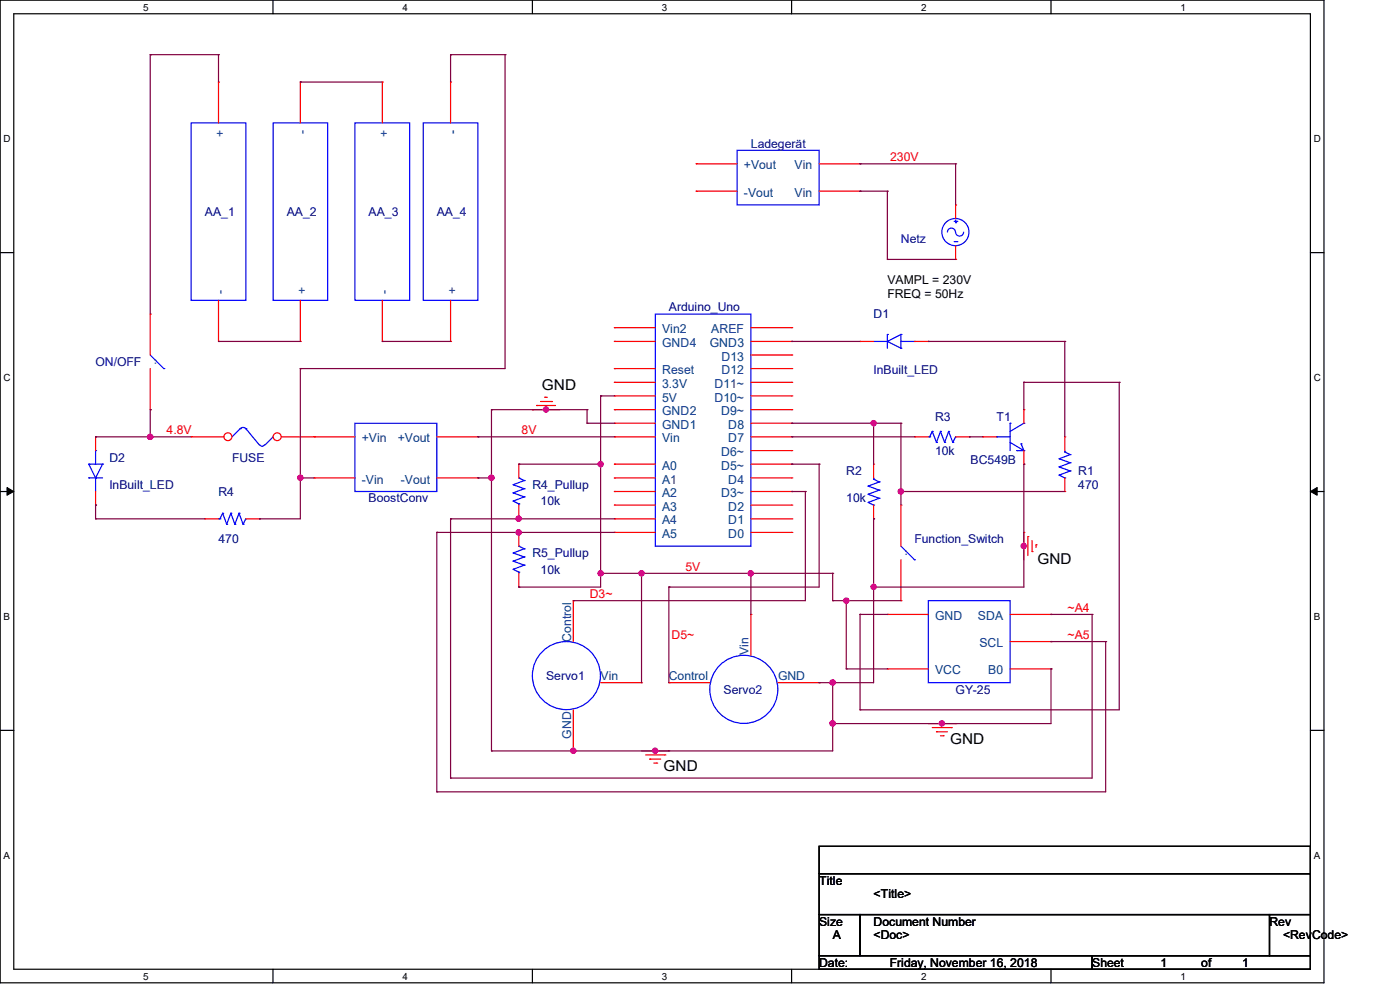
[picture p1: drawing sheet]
<svg xmlns="http://www.w3.org/2000/svg" width="297mm" height="210mm" viewBox="0 0 297 210" stroke-linecap="round" stroke-linejoin="round" font-family="sans-serif">
<path d="M0 0h280.9v208.5h-280.9zM2.9 2.9h275.1v202.7h-275.1z" fill="none" stroke="#000" stroke-width=".25"/>
<g fill="#fff">
<path d="M30.4 .3h1.1v2.4h-1.1z"/>
<path d="M30.4 205.9h1.1v2.3h-1.1z"/>
</g>
<path d="M57.9 0v2.9M57.9 205.6v2.9" fill="none" stroke="#000" stroke-width=".25"/>
<g fill="#fff">
<path d="M85.4 .3h1.1v2.4h-1.1z"/>
<path d="M85.4 205.9h1.1v2.3h-1.1z"/>
</g>
<path d="M112.9 0v2.9M112.9 205.6v2.9" fill="none" stroke="#000" stroke-width=".25"/>
<g fill="#fff">
<path d="M140.4 .3h1.2v2.4h-1.2z"/>
<path d="M140.4 205.9h1.2v2.3h-1.2z"/>
</g>
<path d="M167.9 0v2.9M167.9 205.6v2.9" fill="none" stroke="#000" stroke-width=".25"/>
<g fill="#fff">
<path d="M195.4 .3h1.2v2.4h-1.2z"/>
<path d="M195.4 205.9h1.2v2.3h-1.2z"/>
</g>
<path d="M223 0v2.9M223 205.6v2.9" fill="none" stroke="#000" stroke-width=".25"/>
<g fill="#fff">
<path d="M250.4 .3h1.2v2.4h-1.2z"/>
<path d="M250.4 205.9h1.2v2.3h-1.2z"/>
<path d="M.8 28.2h1.4v2.4h-1.4z"/>
<path d="M278.7 28.2h1.5v2.4h-1.5z"/>
<path d="M.8 78.9h1.4v2.3h-1.4z"/>
<path d="M278.7 78.9h1.5v2.3h-1.5z"/>
</g>
<path d="M0 53.6h2.9M278 53.6h2.9" fill="none" stroke="#000" stroke-width=".25"/>
<g fill="#fff">
<path d="M.8 129.6h1.3v2.3h-1.3z"/>
<path d="M278.7 129.6h1.4v2.3h-1.4z"/>
</g>
<path d="M0 104.3h2.9M278 104.3h2.9" fill="none" stroke="#000" stroke-width=".25"/>
<path d="M1.5 103.4l1.4 .9-1.4 .8zM278 104.3l1.4-.9v1.7z" fill="#000" stroke="#000" stroke-width=".21"/>
<g fill="#fff">
<path d="M.8 180.3h1.3v2.3h-1.3z"/>
<path d="M278.7 180.3h1.4v2.3h-1.4z"/>
</g>
<path d="M0 154.9h2.9M278 154.9h2.9M173.8 179.5h104.2v5.8h-104.2zM173.8 185.3h104.2v8.7h-104.2zM173.8 194h8.7v8.7h-8.7zM182.5 194h86.8v8.7h-86.8zM269.3 194h8.7v8.7h-8.7zM173.8 202.7h57.9v2.9h-57.9zM231.7 202.7h46.3v2.9h-46.3z" fill="none" stroke="#000" stroke-width=".25"/>
<g fill="none" stroke="#f00" stroke-width=".25">
<path d="M147.7 34.8h.1M147.7 34.8h8.7M173.8 34.8h8.7M182.5 34.8h.1M147.7 40.6h.1M147.7 40.6h8.7M173.8 40.6h8.7M182.5 40.6h.1M182.5 72.4h.1M182.5 72.4h2.8M194 72.4h2.9M196.9 72.4h.1"/>
<path d="M110.1 98.5h.1M110.1 98.5v2.9M112.9 86.9h.1M112.9 86.9h5.8M113.8 86h.1M113.8 86h4.1M114.7 85.2h2.3M115.6 84.3h.1M115.6 84.3h.5M117 85.2h.1M185.3 98.5h.1M185.3 98.5v2.9"/>
<path d="M208.5 92.7h.1M208.5 92.7h2.9M217.2 98.5h.1M217.2 86.9h.1M217.2 86.9v2.9M217.2 95.6v2.9M43.5 110.1h.1M43.5 110.1h2.9M52.2 110.1h2.8M55 110.1h.1M110.1 110.1h.1M110.1 107.1v3"/>
<path d="M185.3 110.1h.1M185.3 107.1v3M217.2 112.9h.1M217.2 112.9v5.8M218.1 113.8h.1M218.1 113.8v4.1M218.9 117h.1M218.9 114.7v2.3M219.8 115.6h.1M219.8 115.6v.5M159.3 130.3h.1M159.3 130.3v8.7"/>
<path d="M136.1 159.3h5.8M141.9 159.3h.1M141.9 144.8h.1M141.9 144.8h8.7M165.1 144.8h8.7M173.8 144.8h.1M196.9 153.5h5.8M197.8 154.3h4M198.7 155.2h.1M198.7 155.2h2.3M199.5 156.1h.6M200.1 156.1h.1"/>
<path d="M201.8 154.3h.1M202.7 153.5h.1M137 160.1h4.1M137.8 161h.1M137.8 161h2.4M138.7 161.9h.6M139.3 161.9h.1M141.1 160.1h.1"/>
</g>
<g fill="none" stroke="#00f" stroke-width=".25">
<path d="M156.4 31.9h17.4v11.6h-17.4zM185.3 72.4h3M188.3 72.4h.1M188.3 71h.1M188.3 71v2.9M188.3 72.4l2.8 1.5M191.1 73.9h.1M191.1 71h.1M191.1 72.4h2.9M191.1 71l-2.8 1.4M191.1 71v2.9M194 72.4h.1"/>
<path d="M51 90.9l.6-.2 .6 .2M51 90.9h.1M51 90.9l-1.8 1.8M52.2 90.9h.1M52.2 90.9l2.8 3.5M56.1 94.4a.58 .58 0 0 1-1 0M58 92.7h.1M58 92.7l-1.8 1.7M211.4 92.7h.1M211.4 92.7h2.9M214.3 89.8h.1M214.3 89.8v5.8"/>
<path d="M214.3 93.9l2.9 1.7M215.7 95.6h.1M215.7 95.6h1.5M216.6 94.1h.1M216.6 94.1l.6 1.5M217.2 95.6h.1M217.2 89.8h.1M217.2 89.8l-2.9 1.7M46.4 110.1h.3M46.7 110.1h.1M47.2 108.9h.1M47.2 108.9l-.5 1.2"/>
<path d="M47.2 108.9l.9 2.3M48.1 111.2h.1M49 108.9h.1M49 108.9l-.9 2.3M49 108.9l.8 2.3M49.8 111.2h.1M50.7 108.9h.1M50.7 108.9l-.9 2.3M50.7 108.9l.9 2.3M51.6 111.2h.1M52.2 110.1h.1M52.2 110.1l-.6 1.1"/>
<path d="M108.9 106.3h.1M108.9 104.6h.1M108.9 102.8h.1M108.9 106.3l1.2 .6M108.9 104.6l2.3 .8M108.9 102.8l2.3 .9M110.1 101.4h.1M110.1 106.9h.1M110.1 101.4l1.1 .5M110.1 106.9v.2M111.2 105.4h.1M111.2 103.7h.1"/>
<path d="M111.2 101.9h.1M111.2 105.4l-2.3 .9M111.2 103.7l-2.3 .9M111.2 101.9l-2.3 .9M184.2 103.1h.1M184.2 104.9h.1M184.2 106.6h.1M184.2 103.1l2.3 .9M184.2 104.9l2.3 .8M184.2 106.6l1.1 .5M185.3 107.1h.1M185.3 101.6h.1"/>
<path d="M185.3 101.6l1.2 .6M185.3 101.4v.2M186.5 102.2h.1M186.5 104h.1M186.5 105.7h.1M186.5 102.2l-2.3 .9M186.5 104l-2.3 .9M186.5 105.7l-2.3 .9"/>
<circle cx="157.8" cy="146.2" r="7.2"/>
</g>
<circle cx="48.4" cy="92.7" r=".84" fill="#fff" stroke="#f00" stroke-width=".25"/>
<path d="M40.6 92.7h.1M40.6 92.7h6.9" fill="none" stroke="#f00" stroke-width=".25"/>
<circle cx="58.8" cy="92.7" r=".84" fill="#fff" stroke="#f00" stroke-width=".25"/>
<g fill="none" stroke="#f00" stroke-width=".25">
<path d="M46.4 17.4h.1M46.4 17.4v8.7M63.7 17.4h.1M63.7 17.4v8.7M81.1 17.4h.1M81.1 17.4v8.7M95.6 17.4h.1M95.6 17.4v8.7M202.7 43.5h.1M202.7 55h.1M202.7 43.5v2.9M202.7 52.2v2.8"/>
<path d="M31.9 66.6h.1M31.9 66.6v8.7M31.9 78.2v8.7M46.4 72.4h.1M46.4 63.7v8.7M63.7 72.4h.1M63.7 63.7v8.7M81.1 72.4h.1M81.1 63.7v8.7M95.6 72.4h.1M95.6 63.7v8.7M130.3 78.2h.1"/>
<path d="M130.3 69.5h.1M130.3 72.4h.1M130.3 78.2h8.7M130.3 72.4h8.7M130.3 69.5h8.7M159.3 78.2h8.7M159.3 75.3h8.7M159.3 72.4h8.7M159.3 69.5h8.7M168 78.2h.1M168 75.3h.1M168 72.4h.1"/>
<path d="M168 69.5h.1M20.3 92.7h.1M20.3 92.7v2.9M31.9 86.9h.1M59.7 92.7h15.6M66.6 92.7h.1M92.7 92.7h8.7M101.4 92.7h.1M130.3 92.7h.1M130.3 89.8h.1M130.3 84h.1M130.3 81.1h.1"/>
<path d="M130.3 86.9h.1M130.3 98.5h.1M130.3 92.7h8.7M130.3 89.8h8.7M130.3 84h8.7M130.3 81.1h8.7M130.3 86.9h8.7M130.3 98.5h8.7M159.3 92.7h8.7M159.3 89.8h8.7M159.3 84h8.7M159.3 81.1h8.7"/>
<path d="M159.3 86.9h8.7M159.3 98.5h8.7M159.3 95.6h8.7M168 98.5h.1M168 95.6h.1M168 92.7h.1M168 89.8h.1M168 86.9h.1M168 84h.1M168 81.1h.1M194 92.7h.1M194 92.7h2.9"/>
<path d="M202.7 92.7h2.9M205.6 92.7h.1M225.9 92.7h.1M225.9 92.7v2.9M20.3 107.1h.1M20.3 104.3v2.8M66.6 101.4h.1M66.6 101.4h8.7M92.7 101.4h8.7M101.4 101.4h.1M110.1 112.9h.1M110.1 112.9v3"/>
<path d="M130.3 101.4h.1M130.3 104.3h.1M130.3 107.1h.1M130.3 110.1h.1M130.3 112.9h.1M130.3 112.9h8.7M130.3 110.1h8.7M130.3 107.1h8.7M130.3 104.3h8.7M130.3 101.4h8.7M159.3 112.9h8.7M159.3 110.1h8.7"/>
<path d="M159.3 107.1h8.7M159.3 104.3h8.7M159.3 101.4h8.7M168 112.9h.1M168 110.1h.1M168 107.1h.1M168 104.3h.1M168 101.4h.1M191.1 107.1h.1M191.1 107.1v8.8M191.1 118.7v8.7M225.9 104.3h.1"/>
<path d="M225.9 101.4v2.9M110.1 124.5h.1M110.1 121.6v2.9M121.6 127.4h.1M121.6 127.4v8.7M188.3 130.3h.1M188.3 130.3h8.6M191.1 127.4h.1M214.3 130.3h8.7M214.3 136.1h8.7M223 136.1h.1M223 130.3h.1"/>
<path d="M121.6 159.3h.1M121.6 150.6v8.7M127.4 144.8h8.7M136.1 144.8h.1M188.3 141.9h.1M188.3 141.9h8.6M214.3 141.9h8.7M223 141.9h.1"/>
</g>
<g fill="none" stroke="#00f" stroke-width=".25">
<path d="M40.6 26.1h11.6v37.6h-11.6zM58 26.1h11.5v37.6h-11.5zM75.3 26.1h11.6v37.6h-11.6zM89.8 26.1h11.6v37.6h-11.6zM202.4 51.3h.6M202.4 46.9h.6M202.7 47.2h.1M202.7 46.7v.5M203 51.3h.1M203 46.9h.1M204.4 49.2a.87 .87 0 0 1-.8 .9 .87 .87 0 0 1-.9-.9 .85 .85 0 0 0-.9-.8 .85 .85 0 0 0-.8 .8M31.9 75.3l2.9 2.9"/>
<path d="M34.8 78.2h.1M139 66.6h20.3v49.3h-20.3zM18.8 98.5h.1M18.8 98.5l1.5 2.9M18.8 98.5h3M20.3 95.6h.1M20.3 95.6v2.9M21.8 98.5h.1M21.8 98.5l-1.5 2.9M75.3 89.8h17.4v14.5h-17.4zM196.9 92.7h.3M197.2 92.7h.1"/>
<path d="M197.8 91.5h.1M197.8 91.5l-.6 1.2M197.8 91.5l.9 2.4M198.7 93.9h.1M199.5 91.5h.1M199.5 91.5l-.8 2.4M199.5 91.5l.9 2.4M200.4 93.9h.1M201.3 91.5h.1M201.3 91.5l-.9 2.4M201.3 91.5l.8 2.4M202.1 93.9h.1"/>
<path d="M202.7 92.7h.1M202.7 92.7l-.6 1.2M224.7 97.3h.1M224.7 99.1h.1M224.7 97.3l2.3 .9M224.7 99.1l2.3 .8M225.9 95.9h.1M225.9 95.9l1.1 .5M225.9 95.6v.3M227 96.4h.1M227 98.2h.1M227 99.9h.1"/>
<path d="M227 96.4l-2.3 .9M227 98.2l-2.3 .9M227 99.9l-2.3 .9M18.8 101.4h.1M18.8 101.4h3M20.3 101.4h.1M20.3 101.4v2.9M108.9 119h.1M108.9 117.3h.1M108.9 119l2.3 .9M108.9 117.3l2.3 .9M110.1 115.9h.1"/>
<path d="M110.1 115.9l1.1 .5M111.2 119.9h.1M111.2 118.2h.1M111.2 116.4h.1M111.2 119.9l-2.3 .9M111.2 118.2l-2.3 .8M111.2 116.4l-2.3 .9M191.1 115.9l2.9 2.8M194 118.7h.1M224.7 100.8h.1M224.7 100.8l1.2 .6M225.9 101.4h.1"/>
<path d="M108.9 120.8h.1M108.9 120.8l1.2 .6M110.1 121.4h.1M110.1 121.4v.2M196.9 127.4h17.4v17.4h-17.4z"/>
<circle cx="202.7" cy="49.2" r="2.88"/>
<circle cx="120.2" cy="143.3" r="7.2"/>
</g>
<g fill="none" stroke="#800040" stroke-width=".25">
<path d="M31.9 11.6h.1M31.9 11.6h14.5M31.9 11.6v55M46.4 11.6h.1M46.4 11.6v5.8M63.7 17.4h.1M63.7 17.4h17.4M95.6 11.6h.1M95.6 11.6h11.5M95.6 11.6v5.8M107.1 11.6h.1M107.1 11.6v66.6h-43.4"/>
<path d="M182.5 34.8h.1M182.5 34.8h20.2M202.7 34.8h.1M202.7 34.8v8.7M182.5 40.6h.1M182.5 40.6h5.8M188.3 55h.1M188.3 40.6h.1M188.3 55h14.4M188.3 40.6v14.4M46.4 72.4h.1M46.4 72.4h17.3"/>
<path d="M63.7 78.2h.1M63.7 78.2v31.9h-8.7M81.1 72.4h.1M81.1 72.4h14.5M168 72.4h.1M168 72.4h14.5M196.9 72.4h.1M196.9 72.4h29M225.9 72.4h.1M225.9 72.4v20.3M20.3 92.7h.1M20.3 92.7h20.3"/>
<path d="M31.9 92.7h.1M31.9 86.9h.1M31.9 86.9v5.8M101.4 92.7h.1M101.4 92.7h28.9M104.3 86.9h.1M104.3 86.9v72.4M104.3 86.9h20.2M110.1 98.5h.1M110.1 98.5h17.3M115.9 86.9h.1M124.5 86.9h.1"/>
<path d="M124.5 89.8h.1M124.5 86.9v2.9M124.5 89.8h5.8M127.4 84h.1M127.4 98.5h.1M127.4 84h2.9M127.4 84v40.5h-17.3M168 98.5h.1M168 89.8h.1M168 92.7h.1M168 92.7h26M168 89.8h23.1"/>
<path d="M168 98.5h5.8M173.8 98.5h.1M173.8 98.5v26h-31.9M185.3 89.8h.1M185.3 89.8v8.7M191.1 89.8h.1M191.1 89.8v17.3M205.6 92.7h.1M205.6 92.7h2.9M217.2 98.5h.1M217.2 81.1h.1M217.2 98.5v26h-31.9"/>
<path d="M217.2 81.1v5.8M217.2 81.1h20.2M237.4 81.1h.1M237.4 81.1v69.5h-54.9M20.3 107.1h.1M20.3 110.1h.1M20.3 110.1h23.2M20.3 107.1v3M55 110.1h.1M63.7 101.4h.1M63.7 101.4h2.9M92.7 112.9h.1"/>
<path d="M92.7 112.9h37.6M92.7 112.9v55.1M95.6 110.1h.1M95.6 110.1v55M95.6 110.1h34.7M101.4 101.4h.1M101.4 101.4h2.9M104.3 101.4h.1M110.1 110.1h.1M110.1 112.9h.1M168 104.3h.1M168 104.3h2.9"/>
<path d="M170.9 104.3h.1M170.9 104.3v23.1h-49.3M185.3 110.1h.1M185.3 110.1v34.7h-11.5M191.1 104.3h.1M191.1 104.3h34.8M217.2 115.9h.1M110.1 124.5h.1M121.6 127.4h.1M127.4 121.6h.1M127.4 121.6h49.3M136.1 121.6h.1"/>
<path d="M136.1 121.6v23.2M141.9 124.5h.1M141.9 124.5v20.3M159.3 121.6h.1M159.3 121.6v8.7M176.7 121.6h.1M176.7 127.4h.1M176.7 127.4h14.4M176.7 121.6v5.8M179.5 127.4h.1M179.5 127.4v14.5M182.5 130.3h.1"/>
<path d="M182.5 130.3h5.8M182.5 130.3v20.3M185.3 124.5h.1M223 130.3h.1M223 136.1h.1M223 130.3h8.7M223 136.1h11.6M231.7 130.3h.1M231.7 130.3v34.8h-136.1M234.6 136.1h.1M234.6 136.1v31.9h-141.9M104.3 159.3h.1"/>
<path d="M121.6 159.3h.1M139 159.3h.1M173.8 144.8h.1M176.7 144.8h.1M176.7 153.5h.1M176.7 144.8v14.5h-72.4M179.5 141.9h.1M179.5 141.9h8.8M182.5 150.6h.1M199.8 153.5h.1M223 141.9h.1M223 141.9v11.6h-46.3"/>
<path d="M92.7 168h.1M95.6 165.1h.1"/>
</g>
<g fill="#f0f" stroke="#f0f" stroke-width=".25">
<circle cx="115.8" cy="86.9" r=".55"/>
<circle cx="31.9" cy="92.7" r=".56"/>
<circle cx="159.3" cy="121.6" r=".55"/>
<circle cx="136.1" cy="121.6" r=".55"/>
<circle cx="104.3" cy="101.3" r=".56"/>
<circle cx="121.6" cy="159.3" r=".55"/>
<circle cx="139" cy="159.3" r=".55"/>
<circle cx="176.6" cy="144.8" r=".56"/>
<circle cx="179.5" cy="127.4" r=".55"/>
<circle cx="110" cy="110" r=".55"/>
<circle cx="185.3" cy="89.8" r=".55"/>
<circle cx="110" cy="112.9" r=".55"/>
<circle cx="185.3" cy="124.5" r=".55"/>
<circle cx="217.2" cy="115.8" r=".55"/>
<circle cx="176.6" cy="153.5" r=".56"/>
<circle cx="199.8" cy="153.5" r=".55"/>
<circle cx="191.1" cy="104.2" r=".56"/>
<circle cx="127.4" cy="121.6" r=".55"/>
<circle cx="127.4" cy="98.5" r=".55"/>
<circle cx="63.7" cy="101.3" r=".55"/>
</g>
<g font-size="3.2">
<text x="115" y="82.8">GND</text>
<text x="220.1" y="119.5">GND</text>
<text x="201.6" y="157.8">GND</text>
<text x="140.8" y="163.6">GND</text>
</g>
<g font-size="2.6" fill="#004080">
<text x="47.6" y="29" transform="rotate(-90 47.6 29)">+</text>
<text x="64.9" y="28.4" transform="rotate(-90 64.9 28.4)">-</text>
<text x="82.3" y="29" transform="rotate(-90 82.3 29)">+</text>
<text x="96.8" y="28.4" transform="rotate(-90 96.8 28.4)">-</text>
<text x="157.8" y="35.9">+Vout</text>
<text x="168.6" y="35.9">Vin</text>
<text x="157.8" y="41.7">-Vout</text>
<text x="168.6" y="41.7">Vin</text>
<text x="47.6" y="62.3" transform="rotate(-90 47.6 62.3)">-</text>
<text x="64.9" y="62.3" transform="rotate(-90 64.9 62.3)">+</text>
<text x="82.3" y="62.3" transform="rotate(-90 82.3 62.3)">-</text>
<text x="96.8" y="62.3" transform="rotate(-90 96.8 62.3)">+</text>
<text x="140.5" y="70.7">Vin2</text>
<text x="150.9" y="70.7">AREF</text>
<text x="33.1" y="77.5" transform="rotate(-90 33.1 77.5)">..</text>
<text x="140.5" y="73.6">GND4</text>
<text x="150.6" y="73.6">GND3</text>
<text x="153.1" y="76.5">D13</text>
<text x="140.5" y="82.3">3.3V</text>
<text x="140.5" y="79.4">Reset</text>
<text x="151.6" y="82.3">D11~</text>
<text x="153.1" y="79.4">D12</text>
<text x="140.5" y="85.2">5V</text>
<text x="140.5" y="88.1">GND2</text>
<text x="151.6" y="85.2">D10~</text>
<text x="153" y="88.1">D9~</text>
<text x="76.7" y="93.9">+Vin</text>
<text x="84.4" y="93.9">+Vout</text>
<text x="140.5" y="93.9">Vin</text>
<text x="140.5" y="91">GND1</text>
<text x="154.5" y="93.9">D7</text>
<text x="154.5" y="91">D8</text>
<text x="140.5" y="99.7">A0</text>
<text x="153" y="99.7">D5~</text>
<text x="153" y="96.8">D6~</text>
<text x="76.7" y="102.6">-Vin</text>
<text x="85" y="102.6">-Vout</text>
<text x="140.5" y="102.6">A1</text>
<text x="140.5" y="105.5">A2</text>
<text x="153" y="105.5">D3~</text>
<text x="154.5" y="102.6">D4</text>
<text x="140.5" y="108.3">A3</text>
<text x="140.5" y="111.3">A4</text>
<text x="154.5" y="111.3">D1</text>
<text x="154.5" y="108.3">D2</text>
<text x="140.5" y="114.1">A5</text>
<text x="154.5" y="114.1">D0</text>
<text x="192.4" y="118" transform="rotate(-90 192.4 118)">..</text>
<text x="198.4" y="131.5">GND</text>
<text x="207.5" y="131.5">SDA</text>
<text x="121.2" y="136.1" transform="rotate(-90 121.2 136.1)">Control</text>
<text x="207.8" y="137.3">SCL</text>
<text x="158.8" y="139" transform="rotate(-90 158.8 139)">Vin</text>
<text x="198.4" y="143.1">VCC</text>
<text x="209.7" y="143.1">B0</text>
<text x="127.4" y="144.2">Vin</text>
<text x="141.9" y="144.2">Control</text>
<text x="165.1" y="144.2">GND</text>
<text x="121.2" y="156.7" transform="rotate(-90 121.2 156.7)">GND</text>
</g>
<g font-size="2.6" fill="#000080">
<text x="159.3" y="31.3">Ladegerät</text>
<text x="43.5" y="45.8">AA_1</text>
<text x="60.8" y="45.8">AA_2</text>
<text x="78.2" y="45.8">AA_3</text>
<text x="92.7" y="45.8">AA_4</text>
<text x="191.1" y="51.6">Netz</text>
<text x="141.9" y="66">Arduino_Uno</text>
<text x="185.3" y="67.5">D1</text>
<text x="20.3" y="77.6">ON/OFF</text>
<text x="185.3" y="79.4">InBuilt_LED</text>
<text x="198.4" y="89.2">R3</text>
<text x="211.4" y="89.2">T1</text>
<text x="23.2" y="97.9">D2</text>
<text x="49.2" y="97.9">FUSE</text>
<text x="179.5" y="100.8">R2</text>
<text x="198.4" y="96.5">10k</text>
<text x="205.9" y="98.5">BC549B</text>
<text x="228.8" y="100.8">R1</text>
<text x="23.2" y="103.7">InBuilt_LED</text>
<text x="46.4" y="105.2">R4</text>
<text x="78.2" y="106.6">BoostConv</text>
<text x="112.9" y="103.7">R4_Pullup</text>
<text x="114.7" y="107.2">10k</text>
<text x="179.5" y="106.6">10k</text>
<text x="228.8" y="103.7">470</text>
<text x="46.4" y="115.3">470</text>
<text x="112.9" y="118.2">R5_Pullup</text>
<text x="194" y="115.3">Function_Switch</text>
<text x="114.7" y="121.7">10k</text>
<text x="115.9" y="144.2">Servo1</text>
<text x="153.5" y="147.1">Servo2</text>
<text x="202.7" y="147.1">GY-25</text>
</g>
<g font-size="2.6" fill="#f00">
<text x="188.8" y="34.2">230V</text>
<text x="35.3" y="92.1">4.8V</text>
<text x="110.7" y="92.1">8V</text>
<text x="145.4" y="121">5V</text>
<text x="125.1" y="126.8">D3~</text>
<text x="226.5" y="129.8">~A4</text>
<text x="142.5" y="135.5">D5~</text>
<text x="226.5" y="135.5">~A5</text>
</g>
<g font-size="2.6">
<text x="188.3" y="63.2">FREQ = 50Hz</text>
<text x="188.3" y="60.3">VAMPL = 230V</text>
<text x="173.8" y="187.7">Title</text>
<text x="185.3" y="190.6">&lt;Title&gt;</text>
<text x="173.8" y="196.3">Size</text>
<text x="185.3" y="196.3">Document Number</text>
<text x="269.3" y="196.3">Rev</text>
<text x="176.7" y="199.3">A</text>
<text x="185.3" y="199.3">&lt;Doc&gt;</text>
<text x="272.2" y="199.3">&lt;RevCode&gt;</text>
<text x="173.8" y="205.1">Date:</text>
<text x="188.8" y="205.1">Friday, November 16, 2018</text>
<text x="231.7" y="205.1">Sheet</text>
<text x="246.2" y="205.1">1</text>
<text x="254.8" y="205.1">of</text>
<text x="263.5" y="205.1">1</text>
</g>
<g font-size="2.1">
<text x="30.4" y="2.2">5</text>
<text x="85.4" y="2.2">4</text>
<text x="140.4" y="2.2">3</text>
<text x="195.4" y="2.2">2</text>
<text x="250.4" y="2.2">1</text>
<text x=".8" y="30.1">D</text>
<text x="278.7" y="30.1">D</text>
<text x=".8" y="80.8">C</text>
<text x="278.7" y="80.8">C</text>
<text x=".8" y="131.5">B</text>
<text x="278.7" y="131.5">B</text>
<text x=".8" y="182.2">A</text>
<text x="278.7" y="182.2">A</text>
<text x="30.4" y="207.8">5</text>
<text x="85.4" y="207.8">4</text>
<text x="140.4" y="207.8">3</text>
<text x="195.4" y="207.8">2</text>
<text x="250.4" y="207.8">1</text>
</g>
</svg>
